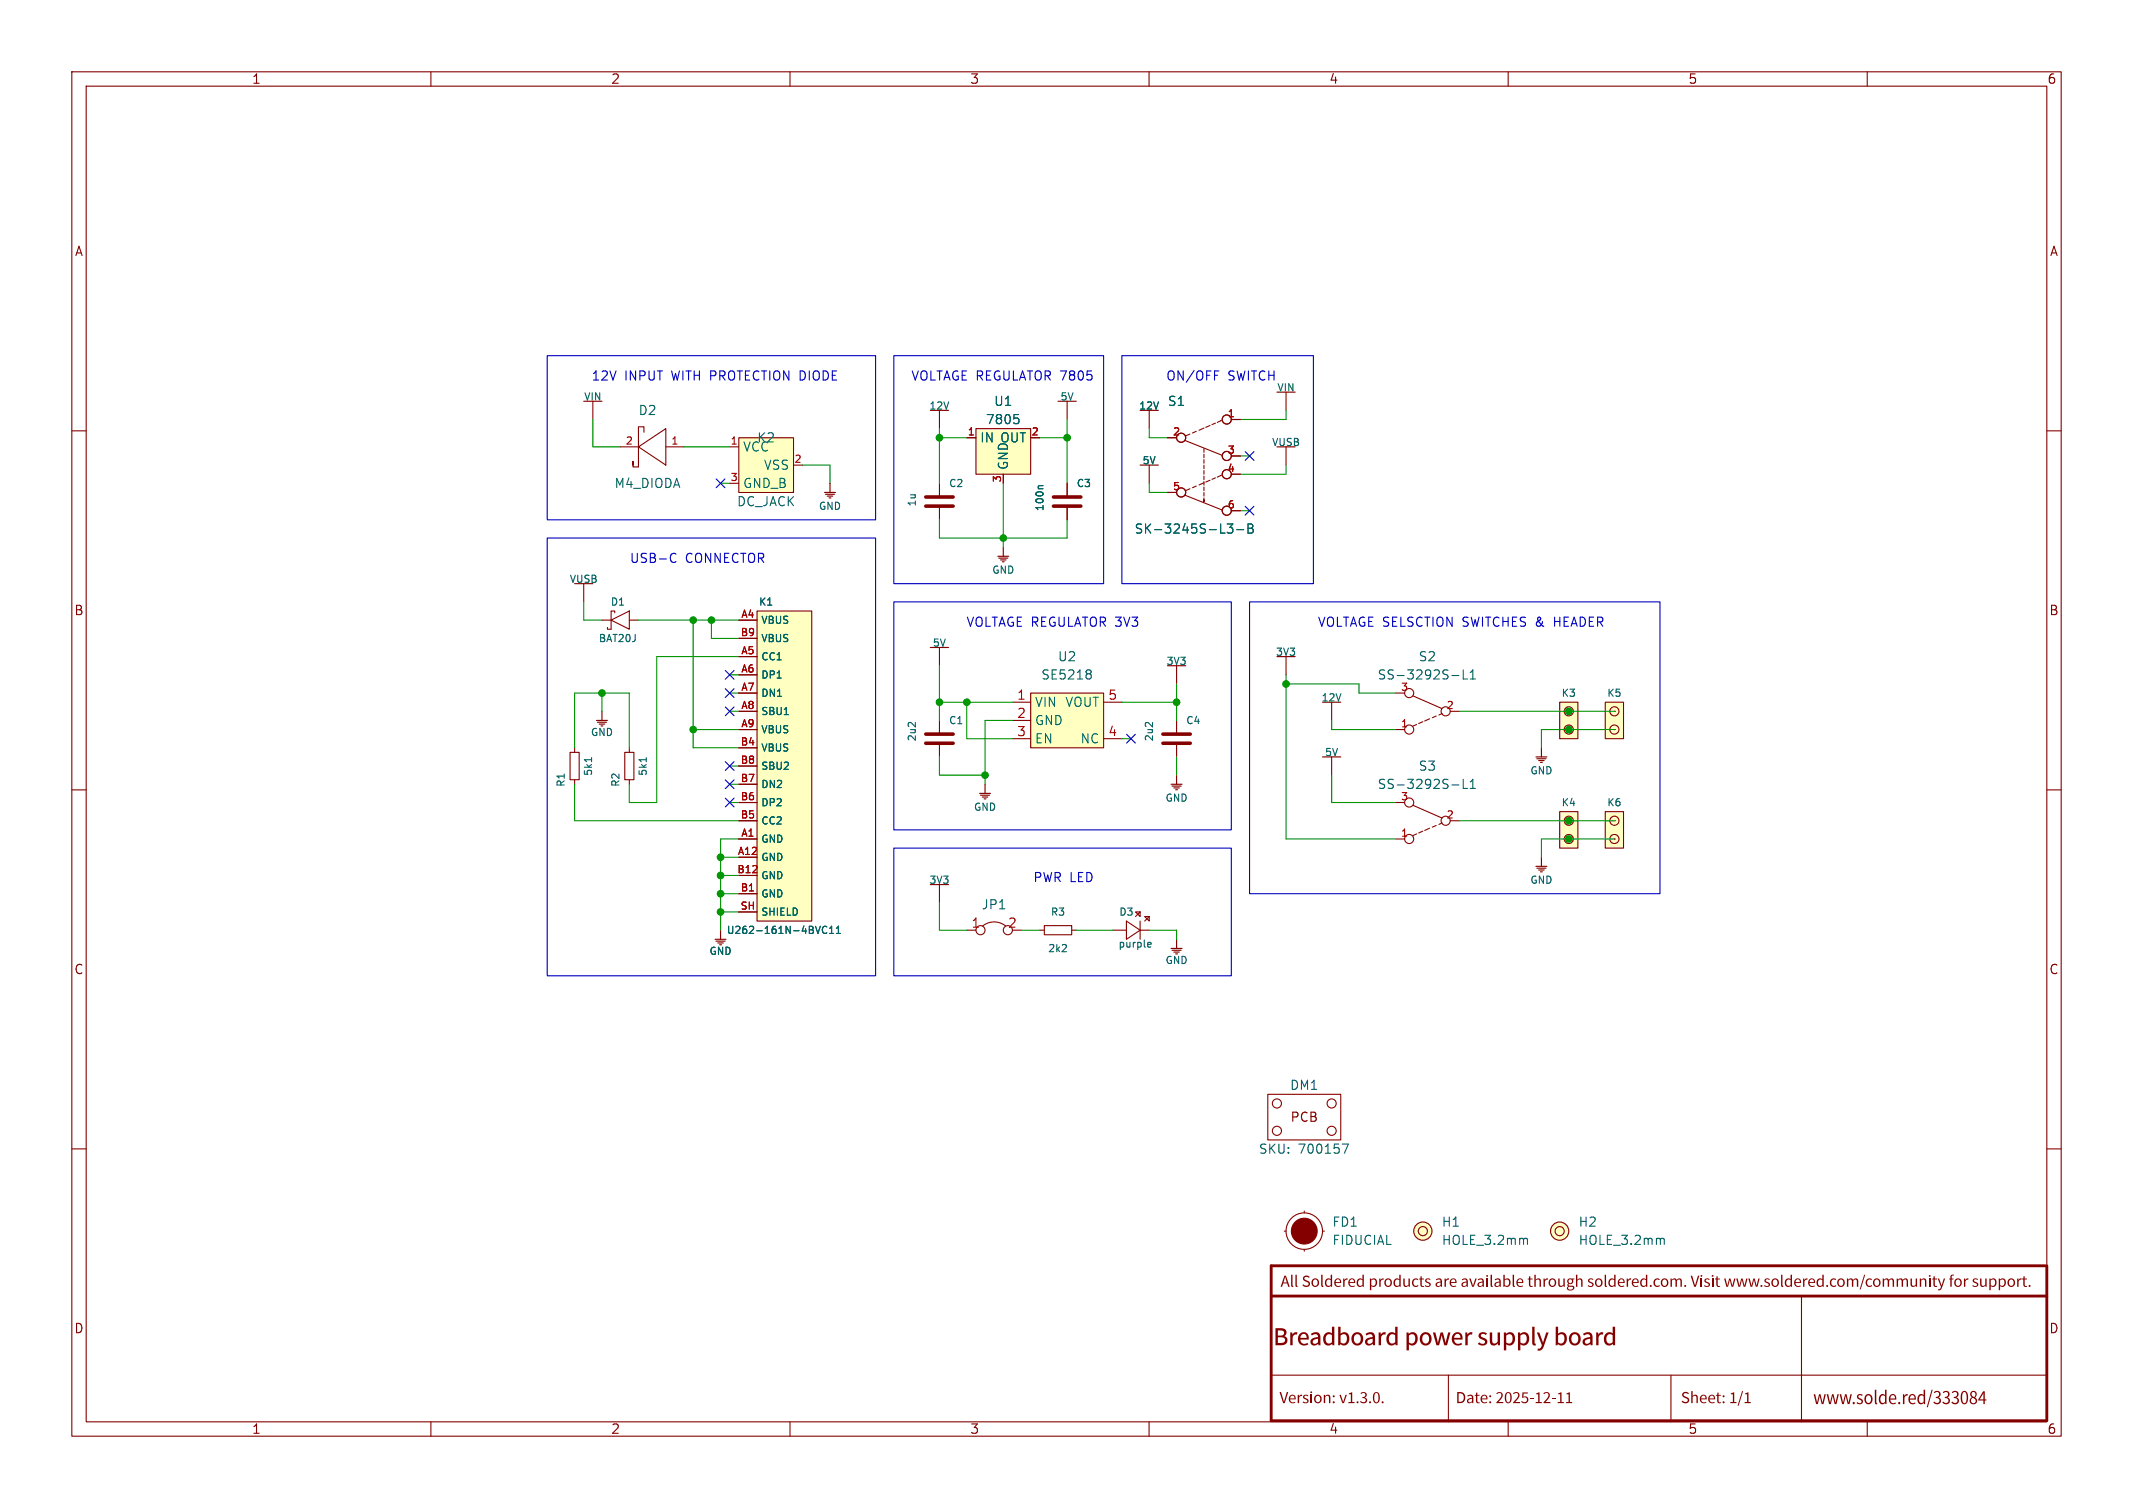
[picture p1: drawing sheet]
<svg xmlns="http://www.w3.org/2000/svg" width="297mm" height="210mm" viewBox="0 0 297 210" stroke-linecap="round" stroke-linejoin="round" font-family="sans-serif">
<g fill="none" stroke="#840000" stroke-width=".15">
<path d="M10 10h277v190h-277zM12 12h273v186h-273zM60 10v2M110 10v2M160 10v2M210 10v2M260 10v2M10 60h2M285 60h2M10 110h2M285 110h2M10 160h2"/>
<path d="M285 160h2M60 198v2M110 198v2M160 198v2M177 191.5h108M210 198v2M260 198v2"/>
</g>
<g fill="#840000">
<path d="M185.5 184.8h.3v2.5h-.3v-.2a.74 .74 0 0 1-.9 .2 .74 .74 0 0 1-.4-.8h.4a.5 .5 0 0 0 .2 .6 .5 .5 0 0 0 .7-.2v-1a.53 .53 0 0 0-.7 0 .53 .53 0 0 0-.2 .6h-.4a.78 .78 0 0 1 .4-.9 .78 .78 0 0 1 .9 .1z"/>
<path d="M186.3 184.8h.4v.9a.75 .75 0 0 1 .9-.1 .75 .75 0 0 1 .3 1 .75 .75 0 0 1-.4 .7 .75 .75 0 0 1-.9-.1v.1h-.3v-1.3h.4v.9a.55 .55 0 0 0 .7 .1 .55 .55 0 0 0 .1-.7 .48 .48 0 0 0-.3-.5 .48 .48 0 0 0-.5 .2h-.4z"/>
<path d="M194.3 184.8h.3v2.5h-.3v-.2a.74 .74 0 0 1-.9 .2 .74 .74 0 0 1-.4-.8h.4a.5 .5 0 0 0 .2 .6 .5 .5 0 0 0 .7-.2v-1a.53 .53 0 0 0-.7 0 .53 .53 0 0 0-.2 .6h-.4a.78 .78 0 0 1 .4-.9 .78 .78 0 0 1 .9 .1z"/>
<path d="M213.3 184.8h.4v2.2l.1 .1 .1 .2a.35 .35 0 0 1-.4 0 .35 .35 0 0 1-.2-.3z"/>
<path d="M216.6 184.8h.4l-.1 .9a.75 .75 0 0 1 1-.1 .75 .75 0 0 1 .3 1 .75 .75 0 0 1-.5 .7 .75 .75 0 0 1-.8-.1v.1h-.3v-1.3h.4v.9a.55 .55 0 0 0 .7 .1 .55 .55 0 0 0 .1-.7 .48 .48 0 0 0-.3-.5 .48 .48 0 0 0-.5 .2h-.4z"/>
<path d="M224.6 184.8h.3v2.5h-.3v-.2a.75 .75 0 0 1-.9 .2 .75 .75 0 0 1-.4-.9h.4a.51 .51 0 0 0 .2 .6 .51 .51 0 0 0 .7-.1v-1a.53 .53 0 0 0-.7 0 .53 .53 0 0 0-.2 .5h-.4a.78 .78 0 0 1 .4-.8 .78 .78 0 0 1 .9 .1z"/>
</g>
<path d="M284.8 176.3h-107.8v21.6h107.9M285 176.3v21.6M177 180.5h108" fill="none" stroke="#840000" stroke-width=".4"/>
<path d="M201.7 191.5v6.5M232.7 191.5v6.5M250.8 180.5v17.5" fill="none" stroke="#840000" stroke-width=".15"/>
<path d="M105.4 85.1h7.6v43.2h-7.6z" fill="#ffffc2"/>
<g fill="none" stroke="#840000" stroke-width=".15">
<path d="M148.6 67.3v1.9M148.6 70.5v1.9M179.1 62.2v2.6M102.9 86.4h2.5M102.9 91.4h2.5M102.9 94h2.5M102.9 96.5h2.5M102.9 99.1h2.5M102.9 88.9h2.5M105.4 85.1h7.6v43.2h-7.6zM102.9 116.8h2.5M102.9 119.4h2.5"/>
<path d="M102.9 101.6h2.5M102.9 104.1h2.5M102.9 114.3h2.5M102.9 111.8h2.5M102.9 109.2h2.5M102.9 106.7h2.5M130.8 100.3v1.9M130.8 103.5v1.9M102.9 124.5h2.5M102.9 121.9h2.5M102.9 127h2.5"/>
</g>
<path d="M145.2 67.6h-.5l-.1 .3M109.2 99.5h.6M126.5 100.7h.4M127.5 100.6v.6M114.2 129l-.3 1M115.1 129.1a.47 .47 0 0 0-.6 .3 .47 .47 0 0 0 .4 .6l.2-.1M115.5 130h.6M115.5 129.3l.3-.3v1M116.5 130h.5M116.5 129.3l.2-.3v1" fill="none" stroke="#006464" stroke-width=".15"/>
<path d="M146.7 70.5h3.8M146.7 69.2h3.8M128.9 103.5h3.8M128.9 102.2h3.8" fill="none" stroke="#840000" stroke-width=".5"/>
<path d="M138.9 77.5h1.6M139.1 77.7h1.2M139.3 78h.8M139.6 78.2h.2M139.7 76.2v1.3M177.8 62.2h2.5" fill="none" stroke="#840000" stroke-width=".16"/>
<path d="M135.9 59.7h7.6v6.3h-7.6z" fill="#ffffc2"/>
<g fill="none" stroke="#840000" stroke-width=".15">
<path d="M135.9 59.7h7.6v6.3h-7.6zM160 57.2v2.5M167.6 59.6l-.6 .3M168.5 59.3l-.6 .2M169.2 58.9l-.4 .2M170 58.6l-.5 .2M171.4 58.4h1.3M134.6 61h1.3M139.7 66v1.3M143.5 61h1.3M162.6 61h1.2M162.6 68.6h1.2"/>
<path d="M165 69l5.2 2M165 61.3l5.2 2.1M165.7 68.1l-.6 .2M165.7 60.5l-.6 .2M166.6 67.7l-.6 .2M166.6 60.1l-.6 .2M167.6 69.3v.6v-.3M167.6 62.5v.5M167.6 67.2l-.6 .3M167.6 63.2v.6M167.6 64v.5M167.6 64.8v.5"/>
<path d="M167.6 65.5v.5M167.6 66.3v.5M167.6 67.1v.5M167.6 67.8v.5M167.6 68.6v.5M168.5 66.9l-.6 .2M169.2 66.5l-.4 .3M170 66.2l-.5 .2M171.4 63.5h1.3M171.4 66h1.3M171.4 71.1h1.3M163.8 92.7v2.6"/>
<path d="M179.1 91.4v2.6M185.4 97.8v2.5M194.3 96.5h1.3M196.7 96.9l4.1 1.8M200 99.7l-.6 .2M200.8 99.4l-.4 .2M201.9 99.1h1.3M79.4 104.8h1.2v3.8h-1.2zM80 104.1v.7M80 108.6v.6M87 104.8h1.3v3.8h-1.3zM87.6 104.1v.7"/>
<path d="M87.6 108.6v.6M163.8 100.3v1.9M163.8 103.5v1.9M185.4 105.4v2.6M194.3 101.6h1.3M194.3 116.8h1.3M194.3 111.8h1.3M196.7 112.1l4.1 1.8M197.3 100.9l-.6 .2M197.3 116.1l-.6 .3M198.1 100.5l-.6 .3M198.1 115.7l-.6 .3"/>
<path d="M199.1 100.1l-.7 .3M199.1 115.3l-.7 .3M200 115l-.6 .2M200.8 114.6l-.4 .2M201.9 114.3h1.3M176.5 152.4h10.2v6.4h-10.2zM178.8 171.5h.3M181.6 168.7v.2M181.6 174v.2M184.1 171.5h.3"/>
<circle cx="170.8" cy="58.4" r=".63"/>
<circle cx="164.5" cy="68.6" r=".63"/>
<circle cx="164.5" cy="61" r=".63"/>
<circle cx="170.8" cy="66" r=".63"/>
<circle cx="170.8" cy="63.5" r=".63"/>
<circle cx="170.8" cy="71.1" r=".63"/>
<circle cx="196.2" cy="96.5" r=".63"/>
<circle cx="201.3" cy="99.1" r=".63"/>
<circle cx="196.2" cy="111.8" r=".63"/>
<circle cx="196.2" cy="116.8" r=".63"/>
<circle cx="196.2" cy="101.6" r=".63"/>
<circle cx="201.3" cy="114.3" r=".63"/>
<circle cx="177.8" cy="153.7" r=".63"/>
<circle cx="177.8" cy="157.5" r=".63"/>
<circle cx="185.4" cy="157.5" r=".63"/>
<circle cx="185.4" cy="153.7" r=".63"/>
<circle cx="181.6" cy="171.4" r="2.54"/>
<circle cx="198.1" cy="171.4" r=".63"/>
<circle cx="198.1" cy="171.4" r="1.27"/>
<circle cx="217.2" cy="171.4" r=".63"/>
<circle cx="217.2" cy="171.4" r="1.27"/>
</g>
<g fill="none" stroke="#006464" stroke-width=".15">
<path d="M141.2 57.7h.6M141.6 58.2l.3 .3v.3l-.3 .2M170.9 73h.8l-.5 .5 .4 .1v.5l-.2 .1h-.3l-.2-.1M172.2 73.8h1M173.8 73h.4l.2 .1v.2l-.2 .3a.34 .34 0 0 1 .3 .3 .34 .34 0 0 1-.2 .3h-.5zM173.8 73.6h.4M202.2 94.1h.9M203.7 93.3v1.3h.6M204.7 94.6h.7M204.7 93.7l.4-.4v1.3M82.4 105.5v.6M90 105.5v.6"/>
<path d="M159.6 100.7h.3M160.5 100.6v.6M202.2 109.3h.9M203.7 108.5v1.3h.6M204.7 108.9l.4-.4v1.3M204.7 109.8h.7M186.9 159.3h.8l-.5 1.3M212.3 172.5h.3l.1 .1v.7M231.4 172.5h.3v.1v.7"/>
</g>
<g fill="none" stroke="#840000" stroke-width=".16">
<path d="M158.7 57.2h2.6M83.8 99.1v1.2M162.6 92.7h2.5M177.8 91.4h2.5M184.1 97.8h2.6M83.1 100.3h1.5M83.2 100.6h1.3M83.4 100.8h.8M83.7 101.1h.2M136.4 110.5h1.5M136.5 110.7h1.3M136.8 111h.7"/>
<path d="M137 111.3h.3M137.2 109.2v1.3M163.1 109.2h1.5M163.2 109.5h1.3M163.4 109.7h.8M163.7 110h.3M163.8 108v1.2M184.1 105.4h2.6M99.6 130.8h1.5M99.7 131.1h1.3M99.9 131.3h.8M100.2 131.6h.3"/>
<path d="M100.3 129.5v1.3"/>
</g>
<g fill="#ffffc2" stroke="#ffffc2" stroke-width=".14">
<circle cx="198.1" cy="171.4" r="1.27"/>
<circle cx="217.2" cy="171.4" r="1.27"/>
</g>
<circle cx="181.6" cy="171.5" r="1.8" fill="#840000" stroke="#840000" stroke-width=".15"/>
<path d="M161.9 103.5h3.8M161.9 102.2h3.8" fill="none" stroke="#840000" stroke-width=".5"/>
<path d="M217.2 97.8h2.5v5.1h-2.5z" fill="#ffffc2"/>
<g fill="none" stroke="#840000" stroke-width=".15">
<path d="M217.2 97.8h2.5v5.1h-2.5zM218.4 99.1h.1M218.4 101.6h.1"/>
<circle cx="218.4" cy="99.1" r=".63"/>
<circle cx="218.4" cy="101.6" r=".63"/>
</g>
<path d="M223.5 97.8h2.6v5.1h-2.6z" fill="#ffffc2"/>
<g fill="none" stroke="#840000" stroke-width=".15">
<path d="M223.5 97.8h2.6v5.1h-2.6zM224.8 99.1h.1M224.8 101.6h.1"/>
<circle cx="224.8" cy="99.1" r=".63"/>
<circle cx="224.8" cy="101.6" r=".63"/>
</g>
<path d="M223.5 113h2.6v5.1h-2.6z" fill="#ffffc2"/>
<g fill="none" stroke="#840000" stroke-width=".15">
<path d="M223.5 113h2.6v5.1h-2.6zM224.8 116.8h.1M224.8 114.3h.1"/>
<circle cx="224.8" cy="116.8" r=".63"/>
<circle cx="224.8" cy="114.3" r=".63"/>
</g>
<path d="M213.9 105.4h1.5M214 105.7h1.3M214.2 105.9h.8M214.5 106.2h.3M214.6 104.1v1.3M214.6 119.4v1.3M213.9 120.7h1.5M214 120.9h1.3M214.2 121.2h.8M214.5 121.4h.3" fill="none" stroke="#840000" stroke-width=".16"/>
<path d="M217.2 113h2.5v5.1h-2.5z" fill="#ffffc2"/>
<g fill="none" stroke="#840000" stroke-width=".15">
<path d="M82.5 55.9v2.5M130.8 57.2v2.5M148.6 55.9v2.5M179.1 54.6v2.6M86.4 62.2h2.5M88.9 62.2l3.8-2.5v5.1zM89.7 60.2v-.8h-.8v5.6h-.8v-.7v.5M92.7 62.2h2.5M130.8 67.3v1.9M130.8 70.5v1.9M160 64.8v2.5M81.3 81.3v2.5"/>
<path d="M83.8 86.4h1.3M85.1 86.4l2.5-1.3v2.5zM85.6 85.3v-.2h-.5v2.5h-.5v-.2M87.6 86.4h1.3M217.2 113h2.5v5.1h-2.5zM218.4 116.8h.1M218.4 114.3h.1"/>
<circle cx="218.4" cy="114.3" r=".63"/>
<circle cx="218.4" cy="116.8" r=".63"/>
</g>
<path d="M128.9 70.5h3.8M128.9 69.2h3.8" fill="none" stroke="#840000" stroke-width=".5"/>
<path d="M81.3 55.9h2.5M129.5 57.2h2.6M147.3 55.9h2.6M177.8 54.6h2.5M114.8 68.6h1.5M114.9 68.8h1.3M115.2 69.1h.8M115.4 69.3h.3M115.6 67.3v1.3M158.7 64.8h2.6M80 81.3h2.5" fill="none" stroke="#840000" stroke-width=".16"/>
<path d="M102.9 61h7.6v7.6h-7.6z" fill="#ffffc2"/>
<g fill="none" stroke="#840000" stroke-width=".15">
<path d="M101.6 62.2h1.3M101.6 67.3h1.3M102.9 61h7.6v7.6h-7.6zM110.5 64.8h1.3M130.8 123.2v2.5M134.6 129.5h1.3M140 128.9a2.55 2.55 0 0 0-3.2 .1M141 129.5h1.2M144.8 129.5h.6M145.4 128.9h3.8v1.3h-3.8zM149.2 129.5h.7M154.9 129.5h2"/>
<path d="M156.8 128.3l1.9 1.2-1.9 1.3zM158.1 127h.6v.6zM158.7 127l-.6 .6M158.7 128.3v2.5M158.7 129.5h1.3M159.4 127.6h.6v.7zM160 127.6l-.6 .7"/>
<circle cx="136.5" cy="129.5" r=".63"/>
<circle cx="140.3" cy="129.5" r=".63"/>
</g>
<path d="M129.5 123.2h2.6M163.1 132.1h1.5M163.2 132.3h1.3M163.4 132.6h.8M163.7 132.8h.3M163.8 130.8v1.3" fill="none" stroke="#840000" stroke-width=".16"/>
<path d="M159.9 131.9h.3M159.9 131.3l.2-.1 .2 .3-.5 .1" fill="none" stroke="#006464" stroke-width=".15"/>
<path d="M143.5 96.5h10.2v7.6h-10.2z" fill="#ffffc2"/>
<g fill="none" stroke="#840000" stroke-width=".15">
<path d="M171.4 58.4h1.3M134.6 61h1.3M139.7 66v1.3M143.5 61h1.3M148.6 67.3v1.9M148.6 70.5v1.9M162.6 61h1.2M162.6 68.6h1.2M171.4 63.5h1.3M171.4 66h1.3M171.4 71.1h1.3M102.9 86.4h2.5"/>
<path d="M102.9 91.4h2.5M102.9 94h2.5M102.9 96.5h2.5M102.9 99.1h2.5M102.9 88.9h2.5M130.8 90.2v2.5M141 97.8h2.5M143.5 96.5h10.2v7.6h-10.2zM153.7 97.8h2.5M102.9 116.8h2.5M102.9 119.4h2.5M102.9 101.6h2.5"/>
<path d="M102.9 104.1h2.5M102.9 114.3h2.5M102.9 111.8h2.5M102.9 109.2h2.5M102.9 106.7h2.5M141 100.3h2.5M141 102.9h2.5M153.7 102.9h2.5M102.9 124.5h2.5M102.9 121.9h2.5M102.9 127h2.5"/>
<circle cx="170.8" cy="58.4" r=".63"/>
<circle cx="164.5" cy="68.6" r=".63"/>
<circle cx="164.5" cy="61" r=".63"/>
<circle cx="170.8" cy="66" r=".63"/>
<circle cx="170.8" cy="63.5" r=".63"/>
<circle cx="170.8" cy="71.1" r=".63"/>
</g>
<g fill="none" stroke="#006464" stroke-width=".15">
<path d="M141.2 57.7h.6M141.6 58.2l.3 .3v.3l-.3 .2M145.2 67.6h-.5l-.1 .3M170.9 73h.8l-.5 .5 .4 .1v.5l-.2 .1h-.3l-.2-.1M172.2 73.8h1M173.8 73h.4l.2 .1v.2l-.2 .3a.34 .34 0 0 1 .3 .3 .34 .34 0 0 1-.2 .3h-.5zM173.8 73.6h.4M109.2 99.5h.6M151.7 93.3l.2 .2-.2 .3 .2 .3v.2l-.2 .3M114.2 129l-.3 1M115.1 129.1a.47 .47 0 0 0-.6 .3 .47 .47 0 0 0 .4 .6l.2-.1M115.5 130h.6"/>
<path d="M115.5 129.3l.3-.3v1M116.5 130h.5M116.5 129.3l.2-.3v1"/>
</g>
<path d="M129.5 90.2h2.6" fill="none" stroke="#840000" stroke-width=".16"/>
<path d="M76.2 49.5h45.7v22.9h-45.7zM124.5 49.5h29.2v31.8h-29.2zM156.2 49.5h26.7v31.8h-26.7zM169.1 51.7h.6M76.2 74.9h45.7v61h-45.7zM93.6 77.1h.3l.2 .1M94.1 78.2l-.2 .1h-.3M124.5 83.8h46.9v31.8h-46.9zM174 83.8h57.1v40.7h-57.1zM124.5 118.1h46.9v17.8h-46.9z" fill="none" stroke="#0000c2" stroke-width=".15"/>
<g fill="none" stroke="#009600" stroke-width=".15">
<path d="M82.5 58.4v3.8h3.9M130.8 59.7v7.6M148.6 58.4v8.9M160 59.7v1.3h2.6M179.1 57.2v1.2h-6.4M95.2 62.2h6.4M100.3 67.3h1.3M111.8 64.8h3.8v2.5M130.8 72.4v2.5h17.8v-2.5M130.8 61h3.8M139.7 67.3v8.9M144.8 61h3.8"/>
<path d="M160 67.3v1.3h2.6M172.7 71.1h1.3M172.7 63.5h1.3M179.1 64.8v1.2h-6.4M81.3 83.8v2.6h2.5M83.8 96.5v2.6M88.9 86.4h14M96.5 86.4v17.7h6.4M99.1 86.4v2.5h3.8M101.6 96.5h1.3M101.6 99.1h1.3M101.6 94h1.3"/>
<path d="M102.9 91.4h-11.5v20.4h-3.8v-2.6M130.8 92.7v7.6M130.8 97.8h10.2M134.6 97.8v5.1h6.4M156.2 97.8h7.6M163.8 95.3v5M179.1 94v22.8h15.2M179.1 95.3h10.1v1.2h5.1M203.2 99.1h21.6M80 104.1v-7.6h7.6v7.6M80 109.2v5.1h22.9M96.5 101.6h6.4"/>
<path d="M100.3 119.4h2.6M101.6 109.2h1.3M101.6 106.7h1.3M101.6 111.8h1.3M102.9 116.8h-2.6v12.7M130.8 105.4v2.6h6.4M141 100.3h-3.8v8.9M156.2 102.9h1.3M163.8 105.4v2.6M185.4 100.3v1.3h8.9M185.4 108v3.8h8.9M203.2 114.3h21.6"/>
<path d="M224.8 116.8h-10.2v2.6M224.8 101.6h-10.2v2.5M100.3 121.9h2.6M100.3 124.5h2.6M100.3 127h2.6M130.8 125.7v3.8h3.8M142.2 129.5h2.6M149.9 129.5h5M160 129.5h3.8v1.3"/>
</g>
<g fill="none" stroke="#000084" stroke-width=".15">
<path d="M99.7 66.7l1.2 1.2M100.9 66.7l-1.2 1.2M173.4 70.5l1.2 1.2M173.4 62.9l1.2 1.2M174.6 70.5l-1.2 1.2M174.6 62.9l-1.2 1.2M101 95.9l1.2 1.2M101 98.5l1.2 1.2M101 93.4l1.2 1.2M102.2 95.9l-1.2 1.2M102.2 98.5l-1.2 1.2M102.2 93.4l-1.2 1.2"/>
<path d="M101 106.1l1.2 1.2M101 108.6l1.2 1.2M101 111.2l1.2 1.2M102.2 106.1l-1.2 1.2M102.2 108.6l-1.2 1.2M102.2 111.2l-1.2 1.2M156.9 102.3l1.2 1.2M158.1 102.3l-1.2 1.2"/>
</g>
<g fill="#009600" stroke="#009600" stroke-width=".15">
<circle cx="218.4" cy="99.1" r=".46"/>
<circle cx="218.4" cy="101.6" r=".46"/>
<circle cx="218.4" cy="114.3" r=".46"/>
<circle cx="218.4" cy="116.8" r=".46"/>
<circle cx="179.1" cy="95.3" r=".46"/>
<circle cx="100.3" cy="124.5" r=".46"/>
<circle cx="100.3" cy="127" r=".46"/>
<circle cx="83.8" cy="96.5" r=".46"/>
<circle cx="100.3" cy="121.9" r=".46"/>
<circle cx="100.3" cy="119.4" r=".46"/>
<circle cx="130.8" cy="61" r=".46"/>
<circle cx="139.7" cy="74.9" r=".46"/>
<circle cx="148.6" cy="61" r=".46"/>
<circle cx="96.5" cy="101.6" r=".46"/>
<circle cx="99.1" cy="86.4" r=".46"/>
<circle cx="96.5" cy="86.4" r=".46"/>
<circle cx="137.2" cy="108" r=".46"/>
<circle cx="130.8" cy="97.8" r=".46"/>
<circle cx="134.6" cy="97.8" r=".46"/>
<circle cx="163.8" cy="97.8" r=".46"/>
</g>
<text font-size="3.5" fill="#840000" x="177.3" y="188.6">Breadboardpowersupplyboard</text>
<text font-size="2.8" fill="#840000" x="252.5" y="196.5">www.solde.red/333084</text>
<g font-size="2.3" fill="#840000">
<text x="178.3" y="180">AllSolderedproductsareavailablethrough soldered.com.Visitwww.soldered.com/communityfor support.</text>
<text x="178.2" y="196.2">Version:v1.3.0.</text>
<text x="202.7" y="196.2">Date:2025-12-11</text>
<text x="234" y="196.2">Sheet:1/1</text>
</g>
<g font-size="1.8" fill="#840000">
<text x="35" y="11.9">1</text>
<text x="85" y="11.9">2</text>
<text x="135" y="11.9">3</text>
<text x="185" y="11.9">4</text>
<text x="235" y="11.9">5</text>
<text x="285" y="11.9">6</text>
<text x="10.3" y="35.9">A</text>
<text x="285.3" y="35.9">A</text>
<text x="10.3" y="85.9">B</text>
<text x="285.3" y="85.9">B</text>
<text x="10.3" y="135.9">C</text>
<text x="285.3" y="135.9">C</text>
<text x="179.6" y="156.4">PCB</text>
<text x="10.3" y="185.9">D</text>
<text x="285.3" y="185.9">D</text>
<text x="35" y="199.9">1</text>
<text x="85" y="199.9">2</text>
<text x="135" y="199.9">3</text>
<text x="185" y="199.9">4</text>
<text x="235" y="199.9">5</text>
<text x="285" y="199.9">6</text>
</g>
<g font-size="1.8" fill="#0000c2">
<text x="82.3" y="53.1">12V</text>
<text x="87" y="53.1">INPUT</text>
<text x="93.6" y="53.1">WITH PROTECTION DIODE</text>
<text x="126.8" y="53.1">VOLTAGE REGULATOR 7805</text>
<text x="162.3" y="53.1">ON/OFF</text>
<text x="171" y="53.1">SWITCH</text>
<text x="87.6" y="78.5">USB-C</text>
<text x="95.4" y="78.5">CONNECTOR</text>
<text x="134.5" y="87.4">VOLTAGE REGULATOR 3V3</text>
<text x="183.4" y="87.4">VOLTAGE SELSCTION</text>
<text x="203.8" y="87.4">SWITCHES &amp;</text>
<text x="216.9" y="87.4">HEADER</text>
<text x="143.8" y="122.9">PWR LED</text>
</g>
<g font-size="1.8" fill="#006464">
<text x="88.8" y="58">D2</text>
<text x="137.2" y="59.3">7805</text>
<text x="138.3" y="56.7">U1</text>
<text x="162.5" y="56.7">S1</text>
<text x="103.4" y="63.1">VCC</text>
<text x="105.3" y="61.8">K2</text>
<text x="106.3" y="65.6">VSS</text>
<text x="136.4" y="61.8">IN OUT</text>
<text x="140.6" y="65.5" transform="rotate(-90 140.6 65.5)">GND</text>
<text x="85.5" y="68.2">M4_DIODA</text>
<text x="102.5" y="70.7">DC_JACK</text>
<text x="103.4" y="68.2">GND_B</text>
<text x="157.9" y="74.5">SK-3245S-L3-B</text>
<text x="144.9" y="94.8">SE5218</text>
<text x="147.2" y="92.3">U2</text>
<text x="191.7" y="94.8">SS-3292S-L1</text>
<text x="197.4" y="92.3">S2</text>
<text x="144" y="98.7">VIN</text>
<text x="144" y="101.2">GND</text>
<text x="148.2" y="98.7">VOUT</text>
<text x="144" y="103.7">EN</text>
<text x="150.4" y="103.7">NC</text>
<text x="197.4" y="107.5">S3</text>
<text x="191.7" y="110.1">SS-3292S-L1</text>
<text x="136.6" y="126.8">JP1</text>
<text x="179.5" y="152">DM1</text>
<text x="175.2" y="160.9">SKU:</text>
<text x="180.8" y="160.9">700157</text>
<text x="185.4" y="171">FD1</text>
<text x="185.4" y="173.6">FIDUCIAL</text>
<text x="200.7" y="173.6">HOLE_3.2mm</text>
<text x="200.7" y="171">H1</text>
<text x="219.7" y="173.6">HOLE_3.2mm</text>
<text x="219.7" y="171">H2</text>
</g>
<g font-size="1.8" fill="#a90000">
<text x="141.5" y="97.5">1</text>
<text x="141.5" y="100.1">2</text>
<text x="154.2" y="97.5">5</text>
<text x="141.5" y="102.6">3</text>
<text x="154.2" y="102.6">4</text>
<text x="135.2" y="129.3">1</text>
<text x="140.3" y="129.3">2</text>
</g>
<g font-size="1.4" fill="#006464">
<text x="81.2" y="56">VIN</text>
<text x="129.3" y="57.2">12V</text>
<text x="147.6" y="56">5V</text>
<text x="158.5" y="57.2">12V</text>
<text x="177.8" y="54.7">VIN</text>
<text x="159" y="64.9">5V</text>
<text x="177" y="62.3">VUSB</text>
<text x="113.9" y="71.2">GND</text>
<text x="127.7" y="70.7" transform="rotate(-90 127.7 70.7)">1u</text>
<text x="132" y="68">C2</text>
<text x="145.5" y="71.3" transform="rotate(-90 145.5 71.3)">100n</text>
<text x="149.8" y="68">C3</text>
<text x="79.2" y="81.4">VUSB</text>
<text x="138" y="80.1">GND</text>
<text x="83.3" y="89.6">BAT20J</text>
<text x="84.9" y="84.5">D1</text>
<text x="105.6" y="84.5">K1</text>
<text x="105.9" y="87.1">VBUS</text>
<text x="105.9" y="89.6">VBUS</text>
<text x="105.9" y="92.2">CC1</text>
<text x="105.9" y="94.7">DP1</text>
<text x="129.8" y="90.3">5V</text>
<text x="162.3" y="92.8">3V3</text>
<text x="177.6" y="91.5">3V3</text>
<text x="105.9" y="97.2">DN1</text>
<text x="105.9" y="99.8">SBU1</text>
<text x="132" y="101.1">C1</text>
<text x="165.1" y="101.1">C4</text>
<text x="183.9" y="97.9">12V</text>
<text x="217.3" y="97.2">K3</text>
<text x="223.7" y="97.2">K5</text>
<text x="82.2" y="102.7">GND</text>
<text x="105.9" y="102.3">VBUS</text>
<text x="105.9" y="104.9">VBUS</text>
<text x="105.9" y="107.4">SBU2</text>
<text x="127.7" y="103.4" transform="rotate(-90 127.7 103.4)">2u2</text>
<text x="160.7" y="103.4" transform="rotate(-90 160.7 103.4)">2u2</text>
<text x="184.4" y="105.5">5V</text>
<text x="78.8" y="109.7" transform="rotate(-90 78.8 109.7)">R1</text>
<text x="82.6" y="108.2" transform="rotate(-90 82.6 108.2)">5k1</text>
<text x="86.5" y="109.7" transform="rotate(-90 86.5 109.7)">R2</text>
<text x="90.3" y="108.2" transform="rotate(-90 90.3 108.2)">5k1</text>
<text x="105.9" y="112.5">DP2</text>
<text x="105.9" y="109.9">DN2</text>
<text x="135.5" y="113.1">GND</text>
<text x="162.2" y="111.9">GND</text>
<text x="213" y="108">GND</text>
<text x="217.3" y="112.5">K4</text>
<text x="223.7" y="112.5">K6</text>
<text x="105.9" y="117.6">GND</text>
<text x="105.9" y="115">CC2</text>
<text x="105.9" y="120.1">GND</text>
<text x="105.9" y="125.2">GND</text>
<text x="105.9" y="122.6">GND</text>
<text x="129.3" y="123.3">3V3</text>
<text x="213" y="123.3">GND</text>
<text x="101.1" y="130.3">U262-161N-4BVC11</text>
<text x="105.9" y="127.7">SHIELD</text>
<text x="146.2" y="127.7">R3</text>
<text x="155.7" y="127.7">D3</text>
<text x="98.7" y="133.2">GND</text>
<text x="145.8" y="132.8">2k2</text>
<text x="155.6" y="132.2">purple</text>
<text x="162.2" y="134.5">GND</text>
</g>
<g font-size="1.4" fill="#a90000">
<text x="170.8" y="58.2">1</text>
<text x="87" y="62">2</text>
<text x="93.4" y="62">1</text>
<text x="101.6" y="62">1</text>
<text x="110.5" y="64.5">2</text>
<text x="134.7" y="60.7">1</text>
<text x="143.5" y="60.7">2</text>
<text x="163.2" y="60.7">2</text>
<text x="170.8" y="63.2">3</text>
<text x="170.8" y="65.8">4</text>
<text x="101.6" y="67.1">3</text>
<text x="139.4" y="67.3" transform="rotate(-90 139.4 67.3)">3</text>
<text x="163.2" y="68.3">5</text>
<text x="170.8" y="70.9">6</text>
<text x="103" y="88.6">B9</text>
<text x="103.1" y="86.1">A4</text>
<text x="103.1" y="91.2">A5</text>
<text x="103.1" y="93.7">A6</text>
<text x="103.1" y="96.3">A7</text>
<text x="103.1" y="98.8">A8</text>
<text x="103.1" y="101.3">A9</text>
<text x="195" y="101.3">1</text>
<text x="195" y="96.3">3</text>
<text x="201.3" y="98.8">2</text>
<text x="103" y="103.9">B4</text>
<text x="103" y="106.4">B8</text>
<text x="103" y="111.5">B6</text>
<text x="103" y="109">B7</text>
<text x="195" y="111.5">3</text>
<text x="102.6" y="119.1">A12</text>
<text x="103" y="114">B5</text>
<text x="103.1" y="116.6">A1</text>
<text x="195" y="116.6">1</text>
<text x="201.3" y="114">2</text>
<text x="102.6" y="121.7">B12</text>
<text x="103" y="124.2">B1</text>
<text x="103" y="126.7">SH</text>
</g>
</svg>
